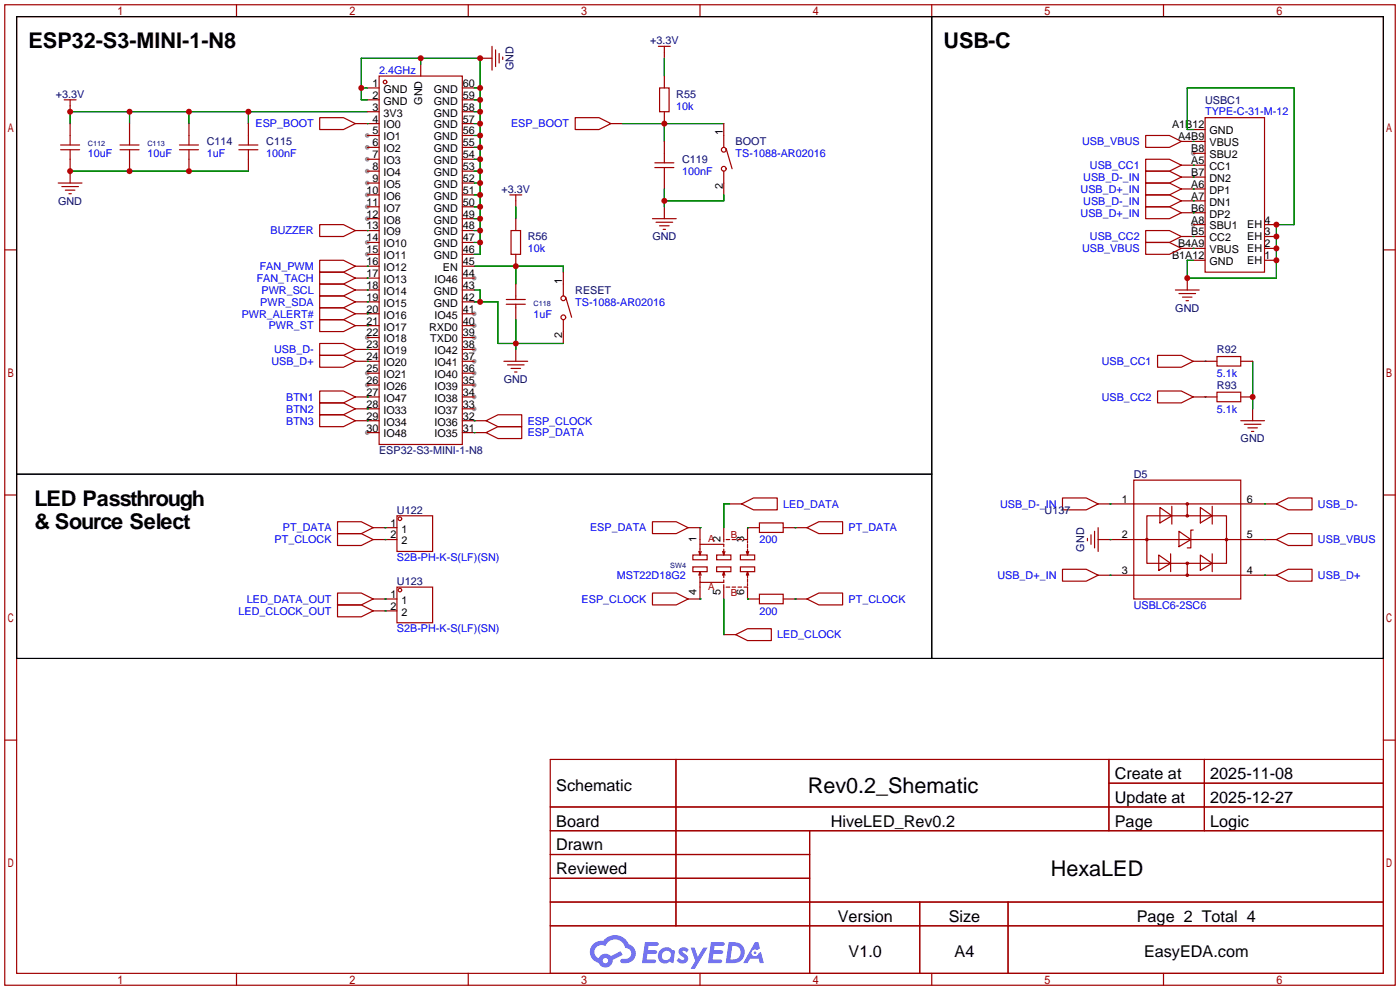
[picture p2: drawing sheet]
<svg xmlns="http://www.w3.org/2000/svg" width="299mm" height="212mm" viewBox="0 0 299 212" stroke-linecap="round" stroke-linejoin="round" font-family="sans-serif">
<g fill="#999">
<circle cx="78.5" cy="29" r=".51"/>
<circle cx="78.5" cy="31.5" r=".51"/>
<circle cx="78.5" cy="34" r=".51"/>
<circle cx="78.5" cy="36.6" r=".51"/>
<circle cx="78.5" cy="39.1" r=".51"/>
<circle cx="78.5" cy="41.7" r=".51"/>
<circle cx="78.5" cy="44.2" r=".51"/>
<circle cx="78.5" cy="46.7" r=".51"/>
<circle cx="78.5" cy="51.8" r=".51"/>
<circle cx="78.5" cy="54.4" r=".51"/>
<circle cx="78.5" cy="72.1" r=".51"/>
<circle cx="78.5" cy="79.8" r=".51"/>
<circle cx="78.5" cy="82.3" r=".51"/>
<circle cx="78.5" cy="92.5" r=".51"/>
<circle cx="101.3" cy="87.4" r=".51"/>
<circle cx="101.3" cy="84.8" r=".51"/>
<circle cx="101.3" cy="82.3" r=".51"/>
<circle cx="101.3" cy="79.8" r=".51"/>
<circle cx="101.3" cy="77.2" r=".51"/>
<circle cx="101.3" cy="74.7" r=".51"/>
<circle cx="101.3" cy="72.1" r=".51"/>
<circle cx="101.3" cy="69.6" r=".51"/>
<circle cx="101.3" cy="67.1" r=".51"/>
<circle cx="101.3" cy="59.4" r=".51"/>
<circle cx="255" cy="32.8" r=".51"/>
<circle cx="255" cy="48" r=".51"/>
</g>
<g fill="none" stroke="#a10000" stroke-width=".25">
<path d="M1 1h297.2v209.6h-297.2zM3.6 3.6h292.1v204.4h-292.1zM50.5 1v2.6M100.1 1v2.6M149.6 1v2.6M199.1 1v2.6M248.7 1v2.6M1 53.4h2.6M295.7 53.4h2.5M1 105.8h2.6M295.7 105.8h2.5M1 158.2h2.6"/>
<path d="M295.7 158.2h2.5M117.6 162.3h178.1v45.7h-178.1zM117.6 172.5h178.1M117.6 177.5h178.1M144.5 162.3v35.6M173 177.5v30.5M237 162.3v15.2M237 167.4h58.7M257.4 162.3v15.2M117.6 182.6h55.4M117.6 192.8h178.1M117.6 187.7h55.4"/>
<path d="M117.6 197.9h178.1M196.6 192.8v15.2M215.4 192.8v15.2M50.5 208v2.6M100.1 208v2.6M149.6 208v2.6M199.1 208v2.6M248.7 208v2.6"/>
</g>
<g fill="#5487ff">
<path d="M145.3 202.7a1.3 1.3 0 0 1 1.9 .3l-.4 .6a.54 .54 0 0 0-.9-.2l.1 .2a1.34 1.34 0 0 1 .9 1.8 1.47 1.47 0 0 1-2.3-.1l.5-.6 .8 .5a.31 .31 0 0 0 .4-.3 .31 .31 0 0 0-.3-.4 1.12 1.12 0 0 1-.7-1.8z"/>
<path d="M147.6 202.5h.9l.6 2 1.2-2h.9l-2.7 4.6h-.9l1-1.7z"/>
<path d="M137.8 201.4h1.7a1.31 1.31 0 0 1 1.2 .2 .4 .4 0 0 1-.3 .5l-1.8 .1-.1 .9h1.6a.4 .4 0 0 1 .4 .4 .4 .4 0 0 1-.5 .4h-1.6l-.2 1.2h1.4a.46 .46 0 0 1 .5 0 .46 .46 0 0 1 .1 .5l-.4 .2h-2.6z"/>
<path d="M151.9 201.4h1.7a1.32 1.32 0 0 1 1.2 .2 .39 .39 0 0 1-.3 .5l-1.8 .1-.1 .9h1.6a.4 .4 0 0 1 .4 .4 .4 .4 0 0 1-.4 .4h-1.7l-.2 1.2h1.4a.46 .46 0 0 1 .5 0 .46 .46 0 0 1 .1 .5l-.4 .2h-2.6z"/>
<path d="M161.3 201.4h.8l.3 1.3-.6 .4a.75 .75 0 0 0-1.1 .3 .75 .75 0 0 0 .5 1 .75 .75 0 0 0 .9-.7l.5-.2 .6 2.3h-.8l-.3-.9h-1.8l-.5 .9h-1z"/>
<path d="M155.7 201.4l-.6 4.4h1.5a2.27 2.27 0 0 0 2.6-2.2 2.27 2.27 0 0 0-2.7-2.2zM156.5 202.1a1.5 1.5 0 0 1 1.8 1.6 1.5 1.5 0 0 1-1.9 1.4h-.3z"/>
<path d="M141.2 203a1.6 1.6 0 0 0-.3 2.3 1.6 1.6 0 0 0 2.3 .2l.7 .3 .3-2.4-.1-.3-.5-.1a1.58 1.58 0 0 0-2.4 0zM141.8 203.5a.98 .98 0 0 1 1.6 .4 .98 .98 0 0 1-1.1 1.3 .94 .94 0 0 1-.9-.7 .94 .94 0 0 1 .4-1z"/>
<path d="M126.8 201.8a2.37 2.37 0 0 0 1.1 4 1.54 1.54 0 0 0 1.8 1 1.54 1.54 0 0 0 1.2-1.6l2.2-1.1-.5-.8-2 1a1.57 1.57 0 0 0-2.7 .5 1.5 1.5 0 0 1-.7-2.1 1.5 1.5 0 0 1 2.2-.5 2.23 2.23 0 0 1 2.3-1.4 2.23 2.23 0 0 1 2 1.8 1.16 1.16 0 0 1 1.2 1.1 1.16 1.16 0 0 1-1.1 1.2h-.7a.47 .47 0 0 0-.5 .4 .47 .47 0 0 0 .4 .5 2.17 2.17 0 0 0 2.5-.9 2.17 2.17 0 0 0-.3-2.7l-.8-.4a3.2 3.2 0 0 0-5.5-.7l-1.1 .1zM128.8 205.3a.6 .6 0 0 1 1.2 0 .6 .6 0 0 1-1.2 0z"/>
<circle cx="161.4" cy="203.6" r=".28"/>
</g>
<g fill="none" stroke="#008700" stroke-width=".25">
<path d="M77.2 18.8h1.3M89.9 12.4v1.3M101.3 18.8h1.3M142 12.4v3.9M15 36.6h38.1M27.7 23.9v2.5M40.4 23.9v2.5M53.1 23.9v2.5M78.5 26.4h.1M78.5 23.9h-63.5v2.5M78.5 21.3h-1.3v-8.9h25.4v42h-1.3M101.3 23.9h1.3"/>
<path d="M101.3 26.4h1.3M101.3 36.6h1.3M101.3 21.3h1.3M101.3 29h1.3M101.3 31.5h1.3M101.3 34h1.3M101.3 39.1h1.3M133.1 26.4h21.6M142 26.4v3.8M255 30.2h.1M255 35.3h.1M255 37.8h.1"/>
<path d="M255 27.7h-1.3v-8.9h22.9v29.2h-3.8v11.4h-19.1v-3.8h1.3M78.5 56.9h.1M78.5 59.4h.1M78.5 49.3h.1M101.3 56.9h19.1v1.3M101.3 41.7h1.3M101.3 44.2h1.3M101.3 46.7h1.3M101.3 49.3h1.3M101.3 51.8h1.3M110.2 44.2v2.5M110.2 56.9v3.8"/>
<path d="M142 40.4v3.8M154.7 41.7v1.2h-12.7M255 53.1h.1M255 40.4h.1M255 45.5h.1M255 42.9h.1M255 50.5h.1M78.5 74.7h.1M78.5 77.2h.1M78.5 62h.1M78.5 64.5h.1M78.5 67.1h.1"/>
<path d="M78.5 69.6h.1M101.3 64.5h5.1v8.9h14M101.3 62h1.3v2.5M110.2 68.3v6.4M257.6 77.2h.1M267.7 77.2v10.2M78.5 84.8h.1M78.5 87.4h.1M78.5 89.9h.1M101.3 92.5h.1M101.3 89.9h.1M257.6 84.8h.1"/>
<path d="M82.3 112.8h.1M82.3 115.3h.1M149.6 112.8h.1M156 107.7h-1.3v5.1M159.8 112.8h.1M169.9 112.8h.1M237.2 115.3h.1M237.2 107.7h.1M270.3 115.3h.1M270.3 107.7h.1M82.3 128h.1M82.3 130.6h.1"/>
<path d="M149.6 128h.1M154.7 128v7.6M159.8 128h.1M169.9 128h.1M237.2 122.9h.1M270.3 122.9h.1"/>
</g>
<g fill="none" stroke="#a10000" stroke-width=".25">
<path d="M78.5 18.8h2.5M81 16.3h17.8v78.7h-17.8zM89.9 13.7v2.6M98.8 18.8h2.5M102.6 12.4h2.6M105.2 9.9v5.1M105.9 10.7v3.5M106.7 11.4v2.1M107.4 12.2v.5M140.7 9.9h2.6M141 18.8h2v5.1h-2zM142 9.9v2.5"/>
<path d="M142 16.3v2.5M12.4 39.1h5.1M13 32h4M13 31h4M13.2 39.9h3.6M13.7 21.3h2.6M15 21.3v2.6M15 26.4v4.6M15 32v7.1M25.7 32h4M25.7 31h4M27.7 26.4v4.6"/>
<path d="M27.7 32v4.6M38.4 32h4M38.4 31h4M40.4 26.4v4.6M40.4 32v4.6M51.1 32h4M51.1 31h4M53.1 26.4v4.6M53.1 32v4.6M68.3 25.1h5.1l2.5 1.3-2.5 1.3h-5.1zM75.9 26.4h5.1M78.5 39.1h2.5"/>
<path d="M78.5 21.3h2.5M78.5 23.9h2.5M78.5 29h2.5M78.5 31.5h2.5M78.5 34h2.5M78.5 36.6h2.5M98.8 26.4h2.5M98.8 39.1h2.5M98.8 21.3h2.5M98.8 23.9h2.5M98.8 29h2.5M98.8 31.5h2.5"/>
<path d="M98.8 34h2.5M98.8 36.6h2.5M122.9 25.1h5.1l2.6 1.3-2.6 1.3h-5.1zM130.6 26.4h2.5M140 34.8h4M140 35.8h4M142 23.9v2.5M142 30.2v4.6M142 35.8v4.6M154.7 26.4v5.1M154.7 36.6v5.1M155.2 31.8l1.3 4.3"/>
<path d="M244.9 29h5l2.6 1.2-2.6 1.3h-5zM244.9 34h5l2.6 1.3-2.6 1.3h-5zM244.9 39.1h5l2.6 1.3-2.6 1.3h-5zM244.9 36.6h5l2.6 1.2-2.6 1.3h-5zM252.5 30.2h5.1M252.5 35.3h5.1M252.5 37.8h5.1M255 27.7h2.6M255 32.8h2.6M257.6 25.1h12.7v33.1h-12.7zM14 40.6h2M14.7 41.4h.5"/>
<path d="M68.3 48h5.1l2.5 1.3-2.5 1.2h-5.1zM68.3 55.6h5.1l2.5 1.3-2.5 1.3h-5.1zM68.3 58.2h5.1l2.5 1.2-2.5 1.3h-5.1zM75.9 49.3h5.1M75.9 56.9h5.1M75.9 59.4h5.1M78.5 41.7h2.5M78.5 46.7h2.5M78.5 44.2h2.5M78.5 51.8h2.5M78.5 54.4h2.5M98.8 41.7h2.5"/>
<path d="M98.8 46.7h2.5M98.8 49.3h2.5M98.8 44.2h2.5M98.8 51.8h2.5M98.8 54.4h2.5M98.8 56.9h2.5M98.8 59.4h2.5M109 41.7h2.5M109.2 49.3h2.1v5.1h-2.1zM110.2 41.7v2.5M110.2 46.7v2.6M110.2 54.4v2.5"/>
<path d="M120.4 58.2v5M139.4 46.7h5.1M140.2 47.5h3.6M141 48.3h2M141.7 49h.5M142 44.2v2.5M244.9 51.8h5l2.6 1.3-2.6 1.3h-5zM244.9 44.2h5l2.6 1.3-2.6 1.2h-5zM244.9 41.7h5l2.6 1.2-2.6 1.3h-5zM244.9 49.3h5l2.6 1.2-2.6 1.3h-5zM252.5 40.4h5.1M252.5 42.9h5.1"/>
<path d="M252.5 45.5h5.1M252.5 50.5h5.1M252.5 53.1h5.1M253.7 59.4v2.6M255 48h2.6M255 55.6h2.6M270.3 48h2.5M270.3 50.5h2.5M270.3 53.1h2.5M270.3 55.6h2.5M68.3 73.4h5.1l2.5 1.3-2.5 1.2h-5.1zM68.3 75.9h5.1l2.5 1.3-2.5 1.3h-5.1z"/>
<path d="M68.3 60.7h5.1l2.5 1.3-2.5 1.2h-5.1zM68.3 63.2h5.1l2.5 1.3-2.5 1.3h-5.1zM68.3 65.8h5.1l2.5 1.3-2.5 1.2h-5.1zM68.3 68.3h5.1l2.5 1.3-2.5 1.3h-5.1zM75.9 77.2h5.1M75.9 62h5.1M75.9 64.5h5.1M75.9 67.1h5.1M75.9 69.6h5.1M75.9 74.7h5.1M78.5 72.1h2.5M78.5 79.8h2.5"/>
<path d="M98.8 77.2h2.5M98.8 62h2.5M98.8 64.5h2.5M98.8 67.1h2.5M98.8 69.6h2.5M98.8 72.1h2.5M98.8 74.7h2.5M98.8 79.8h2.5M107.7 77.2h5.1M108.2 65h4.1M108.2 64h4.1M108.5 78h3.5"/>
<path d="M109.2 78.7h2.1M110 79.5h.5M110.2 60.7v3.3M110.2 65v3.3M110.2 74.7v2.5M120.4 68.3v5.1M120.9 63.5l1.3 4.3M247.4 75.9h5.1l2.5 1.3-2.5 1.3h-5.1zM251.2 62h5.1M252 62.7h3.5M252.7 63.5h2.1M253.5 64.3h.5"/>
<path d="M255 77.2h5.1M260.1 76.2h5.1v2h-5.1zM265.2 77.2h2.5M68.3 83.6h5.1l2.5 1.2-2.5 1.3h-5.1zM68.3 86.1h5.1l2.5 1.3-2.5 1.2h-5.1zM68.3 88.6h5.1l2.5 1.3-2.5 1.3h-5.1zM75.9 84.8h5.1M75.9 89.9h5.1M75.9 87.4h5.1M78.5 82.3h2.5M78.5 92.5h2.5M98.8 84.8h2.5"/>
<path d="M98.8 89.9h5.1M98.8 82.3h2.5M98.8 87.4h2.5M98.8 92.5h5.1M103.9 89.9l2.5-1.3h5.1v2.6h-5.1zM103.9 92.5l2.5-1.3h5.1v2.5h-5.1zM247.4 83.6h5.1l2.5 1.2-2.5 1.3h-5.1zM255 84.8h5.1M260.1 83.8h5.1v2.1h-5.1zM265.2 84.8h2.5M265.2 89.9h5.1M265.9 90.7h3.6"/>
<path d="M266.7 91.4h2M267.5 92.2h.5M267.7 87.4v2.5M72.1 111.5h5.1l2.6 1.3-2.6 1.2h-5.1zM72.1 114h5.1l2.6 1.3-2.6 1.3h-5.1zM79.8 115.3h5M79.8 112.8h5M84.8 110.2h7.7v7.7h-7.7zM139.4 111.5h5.1l2.6 1.3-2.6 1.2h-5.1zM147.1 112.8h2.5v3.5M148.1 118.6h3v1h-3zM149.9 117.9l-.3 .7"/>
<path d="M153.2 118.6h3v1h-3zM154.7 116.8v-.5h-5.1v2.3l-.2-.7M154.7 117.3v1.3l-.3-.7M154.7 112.8v3M154.9 117.9l-.2 .7M155.2 115.3h.8M156 107.7h2.5M156.5 115.3h.7M157.7 115.3h.8M158.2 118.6h3.1v1h-3.1zM158.5 107.7l2.5-1.3h5.1v2.6h-5.1zM159.8 117.3v1.3l-.3-.7"/>
<path d="M159.8 115.6v.5M159.8 116.3v.8M160 117.9l-.2 .7M162.3 111.8h5.1v2h-5.1zM162.3 112.8h-2.5v2.5h-.8M167.4 112.8h5.1M172.5 112.8l2.5-1.3h5.1v2.5h-5.1zM227.1 106.4h5.1l2.5 1.3-2.5 1.3h-5.1zM232.4 115.1v.5M233.2 114.3v2M233.9 113.5v3.6M234.7 107.7h38.1"/>
<path d="M234.7 115.3h38.1M234.7 112.8v5.1M242.3 102.6h22.9v25.4h-22.9zM245.1 110.2h17v10.2h-17zM247.6 118.6l2.6 1.8-2.6 1.5zM247.9 108.5l2.5 1.7-2.5 1.6zM250.2 118.4v3.8M250.4 108.2v3.8M252 113.5l2.5 1.8-2.5 1.5zM253.7 107.7v2.5M255 113.3h-.5v3.8h-.8M256.5 108.5l2.6 1.7-2.6 1.6z"/>
<path d="M256.5 118.6l2.6 1.8-2.6 1.5zM259.1 108.2v3.8M259.1 118.4v3.8M272.8 115.3l2.5-1.3h5.1v2.6h-5.1zM272.8 107.7l2.5-1.3h5.1v2.6h-5.1zM72.1 126.7h5.1l2.6 1.3-2.6 1.3h-5.1zM72.1 129.3h5.1l2.6 1.3-2.6 1.2h-5.1zM79.8 128h5M79.8 130.6h5M84.8 125.5h7.7v7.6h-7.7zM139.4 126.7h5.1l2.6 1.3-2.6 1.3h-5.1zM148.1 121.2h3v1h-3z"/>
<path d="M149.4 122.9l.2-.7v2.3h5.1v-.5M149.6 124.5v3.5h-2.5M149.6 122.2l.3 .7M153.2 121.2h3v1h-3zM154.4 122.9l.3-.7v1.2M154.7 125v3M154.7 135.6h2.5M154.7 122.2l.2 .7M155.2 125.5h.8M156.5 125.5h.7M157.2 135.6l2.6-1.2h5v2.5h-5zM157.7 125.5h.8"/>
<path d="M158.2 121.2h3.1v1h-3.1zM159 125.5h.8v2.5h2.5M159.5 122.9l.3-.7v1.2M159.8 123.7v.8M159.8 124.7v.5M159.8 122.2l.2 .7M162.3 127h5.1v2h-5.1zM167.4 128h5.1M172.5 128l2.5-1.3h5.1v2.6h-5.1zM227.1 121.7h5.1l2.5 1.2-2.5 1.3h-5.1zM234.7 122.9h38.1M253.7 120.4v2.5"/>
<path d="M272.8 122.9l2.5-1.2h5.1v2.5h-5.1z"/>
<circle cx="82.3" cy="17.5" r=".38"/>
<circle cx="154.7" cy="32" r=".51"/>
<circle cx="154.7" cy="36.1" r=".51"/>
<circle cx="120.4" cy="63.8" r=".51"/>
<circle cx="120.4" cy="67.8" r=".51"/>
<circle cx="85.5" cy="110.9" r=".38"/>
<circle cx="245.1" cy="115.3" r=".25"/>
<circle cx="253.7" cy="107.7" r=".25"/>
<circle cx="253.7" cy="110.2" r=".25"/>
<circle cx="262.1" cy="115.3" r=".25"/>
<circle cx="85.5" cy="126.1" r=".38"/>
<circle cx="253.7" cy="120.4" r=".25"/>
<circle cx="253.7" cy="122.9" r=".25"/>
</g>
<path d="M3.6 3.6h195.5v97.7h-195.5zM199.1 3.6h96.6v137.1h-96.6zM3.6 101.3h195.5v39.4h-195.5z" fill="none" stroke="#000" stroke-width=".25"/>
<g fill="#c00">
<circle cx="53.1" cy="23.9" r=".63"/>
<circle cx="40.4" cy="23.9" r=".63"/>
<circle cx="27.7" cy="23.9" r=".63"/>
<circle cx="15" cy="23.9" r=".63"/>
<circle cx="110.2" cy="56.9" r=".63"/>
<circle cx="142" cy="26.4" r=".63"/>
<circle cx="15" cy="36.6" r=".63"/>
<circle cx="27.7" cy="36.6" r=".63"/>
<circle cx="40.4" cy="36.6" r=".63"/>
<circle cx="110.2" cy="73.4" r=".63"/>
<circle cx="102.6" cy="64.5" r=".63"/>
<circle cx="142" cy="42.9" r=".63"/>
<circle cx="267.7" cy="84.8" r=".63"/>
<circle cx="77.2" cy="18.8" r=".63"/>
<circle cx="89.9" cy="12.4" r=".63"/>
<circle cx="102.6" cy="12.4" r=".63"/>
<circle cx="102.6" cy="18.8" r=".63"/>
<circle cx="102.6" cy="21.3" r=".63"/>
<circle cx="102.6" cy="23.9" r=".63"/>
<circle cx="102.6" cy="26.4" r=".63"/>
<circle cx="102.6" cy="29" r=".63"/>
<circle cx="102.6" cy="31.5" r=".63"/>
<circle cx="102.6" cy="34" r=".63"/>
<circle cx="102.6" cy="36.6" r=".63"/>
<circle cx="102.6" cy="39.1" r=".63"/>
<circle cx="102.6" cy="41.7" r=".63"/>
<circle cx="102.6" cy="44.2" r=".63"/>
<circle cx="102.6" cy="46.7" r=".63"/>
<circle cx="102.6" cy="49.3" r=".63"/>
<circle cx="102.6" cy="51.8" r=".63"/>
<circle cx="272.8" cy="50.5" r=".63"/>
<circle cx="272.8" cy="48" r=".63"/>
<circle cx="272.8" cy="53.1" r=".63"/>
<circle cx="272.8" cy="55.6" r=".63"/>
<circle cx="253.7" cy="59.4" r=".63"/>
</g>
<g font-size="4.6">
<text x="6.1" y="10.3">ESP32-S3-MINI-1-N8</text>
<text x="201.7" y="10.3">USB-C</text>
<text x="7.4" y="108">LED Passthrough</text>
<text x="7.4" y="113.1">&amp; Source Select</text>
<text x="172.6" y="169.4">Rev0.2_Shematic</text>
<text x="224.6" y="187.2">HexaLED</text>
</g>
<g font-size="3.5">
<text x="238.3" y="166.5">Create at</text>
<text x="258.7" y="166.5">2025-11-08</text>
<text x="118.9" y="169.1">Schematic</text>
<text x="238.3" y="171.6">Update at</text>
<text x="258.7" y="171.6">2025-12-27</text>
<text x="118.9" y="176.7">Board</text>
<text x="177.6" y="176.7">HiveLED_Rev0.2</text>
<text x="238.3" y="176.7">Page</text>
<text x="258.7" y="176.7">Logic</text>
<text x="118.9" y="181.8">Drawn</text>
<text x="118.9" y="186.8">Reviewed</text>
<text x="179.1" y="197">Version</text>
<text x="202.8" y="197">Size</text>
<text x="243" y="197">Page 2 Total 4</text>
<text x="181.4" y="204.6">V1.0</text>
<text x="204" y="204.6">A4</text>
<text x="244.5" y="204.6">EasyEDA.com</text>
</g>
<g font-size="2.3" fill="#000080">
<text x="138.9" y="9.4">+3.3V</text>
<text x="109.8" y="15" transform="rotate(-90 109.8 15)">GND</text>
<text x="11.9" y="20.9">+3.3V</text>
<text x="144.5" y="20.9">R55</text>
<text x="257.6" y="22.1">USBC1</text>
<text x="44.2" y="31">C114</text>
<text x="56.9" y="31">C115</text>
<text x="145.8" y="34.8">C119</text>
<text x="157.2" y="31">BOOT</text>
<text x="107.2" y="41.2">+3.3V</text>
<text x="12.4" y="43.7">GND</text>
<text x="112.8" y="51.4">R56</text>
<text x="139.4" y="51.4">GND</text>
<text x="122.9" y="62.8">RESET</text>
<text x="251.2" y="66.6">GND</text>
<text x="260.1" y="75.5">R92</text>
<text x="107.7" y="81.8">GND</text>
<text x="260.1" y="83.1">R93</text>
<text x="265.2" y="94.5">GND</text>
<text x="81" y="97.1">ESP32-S3-MINI-1-N8</text>
<text x="242.3" y="102.2">D5</text>
<text x="84.8" y="109.8">U122</text>
<text x="223.3" y="109.8">U137</text>
<text x="231.7" y="117.9" transform="rotate(-90 231.7 117.9)">GND</text>
<text x="84.8" y="125">U123</text>
</g>
<g font-size="2.3" fill="#00f">
<text x="81" y="15.8">2.4GHz</text>
<text x="144.5" y="23.4">10k</text>
<text x="54.6" y="27.2">ESP_BOOT</text>
<text x="109.2" y="27.2">ESP_BOOT</text>
<text x="257.6" y="24.7">TYPE-C-31-M-12</text>
<text x="18.8" y="33.6">10uF</text>
<text x="31.5" y="33.6">10uF</text>
<text x="44.2" y="33.6">1uF</text>
<text x="56.9" y="33.6">100nF</text>
<text x="157.2" y="33.6">TS-1088-AR02016</text>
<text x="231.3" y="31">USB_VBUS</text>
<text x="145.8" y="37.4">100nF</text>
<text x="230.9" y="41.2">USB_D+_IN</text>
<text x="231.5" y="38.7">USB_D-_IN</text>
<text x="232.9" y="36.1">USB_CC1</text>
<text x="230.9" y="46.3">USB_D+_IN</text>
<text x="231.5" y="43.7">USB_D-_IN</text>
<text x="57.8" y="50.1">BUZZER</text>
<text x="112.8" y="53.9">10k</text>
<text x="231.3" y="53.9">USB_VBUS</text>
<text x="232.9" y="51.4">USB_CC2</text>
<text x="55.5" y="57.7">FAN_PWM</text>
<text x="54.9" y="60.2">FAN_TACH</text>
<text x="55.6" y="65.3">PWR_SDA</text>
<text x="55.9" y="62.8">PWR_SCL</text>
<text x="122.9" y="65.3">TS-1088-AR02016</text>
<text x="51.7" y="67.9">PWR_ALERT#</text>
<text x="57.4" y="70.4">PWR_ST</text>
<text x="114" y="67.9">1uF</text>
<text x="58.6" y="75.5">USB_D-</text>
<text x="58" y="78">USB_D+</text>
<text x="235.5" y="78">USB_CC1</text>
<text x="260.1" y="80.6">5.1k</text>
<text x="61.2" y="85.6">BTN1</text>
<text x="61.2" y="88.2">BTN2</text>
<text x="235.5" y="85.6">USB_CC2</text>
<text x="260.1" y="88.2">5.1k</text>
<text x="61.2" y="90.7">BTN3</text>
<text x="112.8" y="90.7">ESP_CLOCK</text>
<text x="112.8" y="93.3">ESP_DATA</text>
<text x="60.5" y="113.6">PT_DATA</text>
<text x="126.1" y="113.6">ESP_DATA</text>
<text x="167.4" y="108.5">LED_DATA</text>
<text x="181.4" y="113.6">PT_DATA</text>
<text x="213.7" y="108.5">USB_D-_IN</text>
<text x="281.7" y="108.5">USB_D-</text>
<text x="58.7" y="116.1">PT_CLOCK</text>
<text x="84.8" y="119.9">S2B-PH-K-S(LF)(SN)</text>
<text x="162.3" y="116.1">200</text>
<text x="281.7" y="116.1">USB_VBUS</text>
<text x="131.8" y="123.7">MST22D18G2</text>
<text x="213.2" y="123.7">USB_D+_IN</text>
<text x="281.7" y="123.7">USB_D+</text>
<text x="51" y="131.4">LED_CLOCK_OUT</text>
<text x="52.8" y="128.8">LED_DATA_OUT</text>
<text x="124.3" y="128.8">ESP_CLOCK</text>
<text x="162.3" y="131.4">200</text>
<text x="181.4" y="128.8">PT_CLOCK</text>
<text x="242.3" y="130.1">USBLC6-2SC6</text>
<text x="84.8" y="135.2">S2B-PH-K-S(LF)(SN)</text>
<text x="166.1" y="136.4">LED_CLOCK</text>
</g>
<g font-size="2.3">
<text x="79.6" y="18.6">1</text>
<text x="79.6" y="21.1">2</text>
<text x="79.6" y="23.6">3</text>
<text x="82" y="19.8">GND</text>
<text x="82" y="22.4">GND</text>
<text x="90.2" y="22.4" transform="rotate(-90 90.2 22.4)">GND</text>
<text x="92.7" y="22.4">GND</text>
<text x="92.7" y="19.8">GND</text>
<text x="98.9" y="23.6">58</text>
<text x="98.9" y="21.1">59</text>
<text x="98.9" y="18.6">60</text>
<text x="79.6" y="26.2">4</text>
<text x="79.6" y="28.7">5</text>
<text x="82" y="24.9">3V3</text>
<text x="82" y="27.5">IO0</text>
<text x="82" y="30">IO1</text>
<text x="92.7" y="30">GND</text>
<text x="92.7" y="27.5">GND</text>
<text x="92.7" y="24.9">GND</text>
<text x="98.9" y="28.7">56</text>
<text x="98.9" y="26.2">57</text>
<text x="154.5" y="29" transform="rotate(-90 154.5 29)">1</text>
<text x="250.5" y="27.5">A1B12</text>
<text x="251.8" y="30">A4B9</text>
<text x="258.5" y="28.7">GND</text>
<text x="79.6" y="31.3">6</text>
<text x="79.6" y="33.8">7</text>
<text x="82" y="32.5">IO2</text>
<text x="82" y="35.1">IO3</text>
<text x="92.7" y="35.1">GND</text>
<text x="92.7" y="32.5">GND</text>
<text x="98.9" y="33.8">54</text>
<text x="98.9" y="31.3">55</text>
<text x="254.6" y="32.5">B8</text>
<text x="254.6" y="35.1">A5</text>
<text x="258.5" y="31.3">VBUS</text>
<text x="258.5" y="33.8">SBU2</text>
<text x="78.3" y="41.4">10</text>
<text x="79.6" y="36.3">8</text>
<text x="79.6" y="38.9">9</text>
<text x="82" y="37.6">IO4</text>
<text x="82" y="40.2">IO5</text>
<text x="92.7" y="40.2">GND</text>
<text x="92.7" y="37.6">GND</text>
<text x="98.9" y="41.4">51</text>
<text x="98.9" y="38.9">52</text>
<text x="98.9" y="36.3">53</text>
<text x="154.5" y="40.4" transform="rotate(-90 154.5 40.4)">2</text>
<text x="254.6" y="37.6">B7</text>
<text x="254.6" y="40.2">A6</text>
<text x="258.5" y="36.3">CC1</text>
<text x="258.5" y="38.9">DN2</text>
<text x="258.5" y="41.4">DP1</text>
<text x="78.3" y="44">11</text>
<text x="78.3" y="46.5">12</text>
<text x="82" y="42.7">IO6</text>
<text x="82" y="45.2">IO7</text>
<text x="82" y="47.8">IO8</text>
<text x="92.7" y="47.8">GND</text>
<text x="92.7" y="45.2">GND</text>
<text x="92.7" y="42.7">GND</text>
<text x="98.9" y="46.5">49</text>
<text x="98.9" y="44">50</text>
<text x="254.6" y="42.7">A7</text>
<text x="254.6" y="45.2">B6</text>
<text x="254.6" y="47.8">A8</text>
<text x="258.5" y="44">DN1</text>
<text x="258.5" y="46.5">DP2</text>
<text x="270.3" y="47.8">4</text>
<text x="78.3" y="49">13</text>
<text x="78.3" y="51.6">14</text>
<text x="82" y="50.3">IO9</text>
<text x="82" y="52.9">IO10</text>
<text x="92.7" y="52.9">GND</text>
<text x="92.7" y="50.3">GND</text>
<text x="98.9" y="51.6">47</text>
<text x="98.9" y="49">48</text>
<text x="251.8" y="52.9">B4A9</text>
<text x="254.6" y="50.3">B5</text>
<text x="258.5" y="49">SBU1</text>
<text x="258.5" y="51.6">CC2</text>
<text x="266.5" y="48.8">EH</text>
<text x="266.5" y="51.3">EH</text>
<text x="266.5" y="53.9">EH</text>
<text x="270.3" y="50.3">3</text>
<text x="270.3" y="52.9">2</text>
<text x="78.3" y="54.1">15</text>
<text x="78.3" y="56.7">16</text>
<text x="78.3" y="59.2">17</text>
<text x="82" y="55.4">IO11</text>
<text x="82" y="57.9">IO12</text>
<text x="92.7" y="55.4">GND</text>
<text x="94.7" y="57.9">EN</text>
<text x="98.9" y="59.2">44</text>
<text x="98.9" y="56.7">45</text>
<text x="98.9" y="54.1">46</text>
<text x="250.5" y="55.4">B1A12</text>
<text x="258.5" y="54.1">VBUS</text>
<text x="258.5" y="56.7">GND</text>
<text x="266.5" y="56.4">EH</text>
<text x="270.3" y="55.4">1</text>
<text x="78.3" y="61.7">18</text>
<text x="78.3" y="64.3">19</text>
<text x="82" y="60.5">IO13</text>
<text x="82" y="63">IO14</text>
<text x="82" y="65.6">IO15</text>
<text x="92.7" y="65.6">GND</text>
<text x="92.7" y="63">GND</text>
<text x="92.9" y="60.5">IO46</text>
<text x="98.9" y="64.3">42</text>
<text x="98.9" y="61.7">43</text>
<text x="120.2" y="60.7" transform="rotate(-90 120.2 60.7)">1</text>
<text x="78.3" y="66.8">20</text>
<text x="78.3" y="69.4">21</text>
<text x="78.3" y="71.9">22</text>
<text x="82" y="68.1">IO16</text>
<text x="82" y="70.6">IO17</text>
<text x="91.7" y="70.6">RXD0</text>
<text x="92.9" y="68.1">IO45</text>
<text x="98.9" y="71.9">39</text>
<text x="98.9" y="69.4">40</text>
<text x="98.9" y="66.8">41</text>
<text x="78.3" y="74.4">23</text>
<text x="78.3" y="77">24</text>
<text x="82" y="73.2">IO18</text>
<text x="82" y="75.7">IO19</text>
<text x="92" y="73.2">TXD0</text>
<text x="92.9" y="75.7">IO42</text>
<text x="98.9" y="77">37</text>
<text x="98.9" y="74.4">38</text>
<text x="120.2" y="72.2" transform="rotate(-90 120.2 72.2)">2</text>
<text x="78.3" y="79.5">25</text>
<text x="78.3" y="82.1">26</text>
<text x="82" y="78.3">IO20</text>
<text x="82" y="80.8">IO21</text>
<text x="82" y="83.3">IO26</text>
<text x="92.9" y="83.3">IO39</text>
<text x="92.9" y="80.8">IO40</text>
<text x="92.9" y="78.3">IO41</text>
<text x="98.9" y="82.1">35</text>
<text x="98.9" y="79.5">36</text>
<text x="78.3" y="84.6">27</text>
<text x="78.3" y="87.1">28</text>
<text x="78.3" y="89.7">29</text>
<text x="82" y="85.9">IO47</text>
<text x="82" y="88.4">IO33</text>
<text x="92.9" y="88.4">IO37</text>
<text x="92.9" y="85.9">IO38</text>
<text x="98.9" y="89.7">32</text>
<text x="98.9" y="87.1">33</text>
<text x="98.9" y="84.6">34</text>
<text x="78.3" y="92.2">30</text>
<text x="82" y="91">IO34</text>
<text x="82" y="93.5">IO48</text>
<text x="92.9" y="93.5">IO35</text>
<text x="92.9" y="91">IO36</text>
<text x="98.9" y="92.2">31</text>
<text x="239.8" y="107.5">1</text>
<text x="266.4" y="107.5">6</text>
<text x="83.4" y="112.5">1</text>
<text x="85.8" y="113.8">1</text>
<text x="83.4" y="115.1">2</text>
<text x="85.8" y="116.4">2</text>
<text x="148.9" y="115.8" transform="rotate(-90 148.9 115.8)">1</text>
<text x="154" y="115.8" transform="rotate(-90 154 115.8)">2</text>
<text x="159" y="115.8" transform="rotate(-90 159 115.8)">3</text>
<text x="239.8" y="115.1">2</text>
<text x="266.4" y="115.1">5</text>
<text x="239.8" y="122.7">3</text>
<text x="266.4" y="122.7">4</text>
<text x="83.4" y="127.8">1</text>
<text x="83.4" y="130.3">2</text>
<text x="85.8" y="129.1">1</text>
<text x="85.8" y="131.6">2</text>
<text x="148.9" y="127.2" transform="rotate(-90 148.9 127.2)">4</text>
<text x="154" y="127.2" transform="rotate(-90 154 127.2)">5</text>
<text x="159" y="127.2" transform="rotate(-90 159 127.2)">6</text>
</g>
<g font-size="2.1" fill="#a00000">
<text x="151.4" y="115.9">A</text>
<text x="156.2" y="114.9">B</text>
<text x="151.4" y="126.1">A</text>
<text x="156.2" y="127.3">B</text>
</g>
<g font-size="1.6" fill="#000080">
<text x="18.8" y="31.2">C112</text>
<text x="31.5" y="31.2">C113</text>
<text x="114" y="65.5">C118</text>
<text x="143.3" y="121.4">SW4</text>
</g>
</svg>
